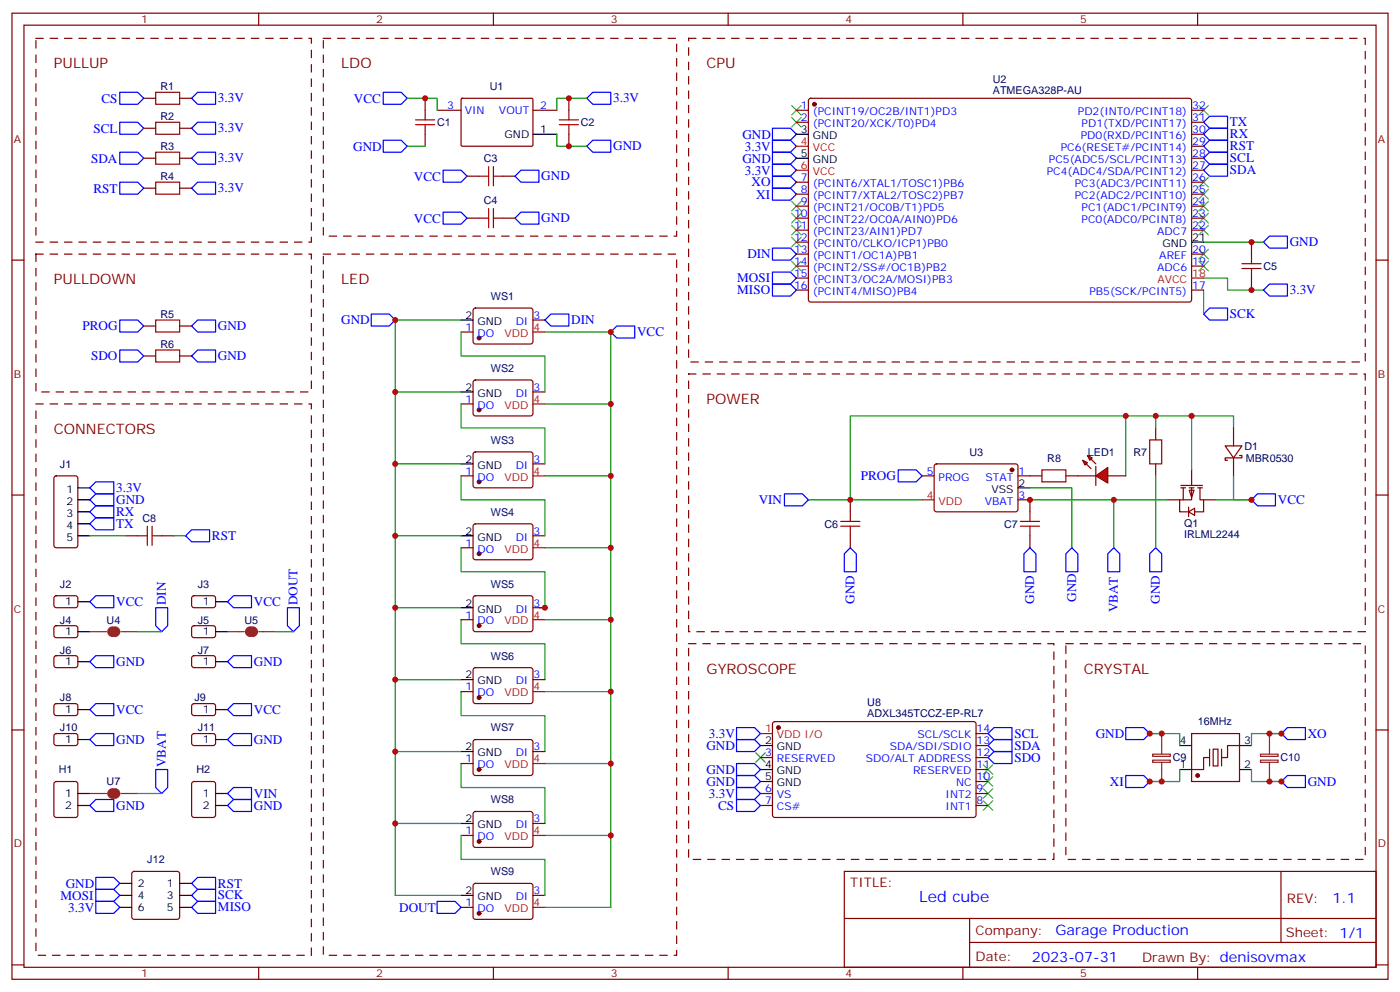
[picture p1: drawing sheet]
<svg xmlns="http://www.w3.org/2000/svg" width="412mm" height="292mm" viewBox="0 0 412 292" stroke-linecap="round" stroke-linejoin="round" font-family="sans-serif">
<g fill="none" stroke="#870000" stroke-width=".35">
<path d="M3.5 3.9h405.4v284.3h-405.4zM7.1 7.4h398.2v277.3h-398.2zM76.2 3.9v3.5M145.3 3.9v3.5M214.5 3.9v3.5M283.6 3.9v3.5M352.8 3.9v3.5M42.3 28.9h3.6M42.3 37.7h3.6M52.9 28.9h3.5M52.9 37.7h3.5M42.3 46.6h3.6"/>
<path d="M42.3 55.4h3.6M52.9 46.6h3.5M52.9 55.4h3.5M3.5 76.6h3.6M368.7 71.3v3.5M405.3 76.6h3.6M42.3 96h3.6M52.9 96h3.5M135.8 97.7h3.5M139.6 90.9l.5-.2h16.5l.4 .7-.1 9.4-.6 .4h-16.5l-.5-.7v-9.1zM157 94.2h3.5M368.7 81.8v3.6"/>
<path d="M135.8 118.9h3.5M139.6 112l.5-.2 16.5 .1 .4 .6-.1 9.5-.6 .4-16.5-.1-.5-.6v-9.2zM157 115.4h3.5M139.6 133.2l.5-.2 16.5 .1 .4 .6-.1 9.4-.6 .5-16.5-.1-.5-.6v-9.2zM157 136.5h3.5M351 138.3v4.6M3.5 145.7h3.6M16.1 140.3l.5-.2h5.6l.7 .4v20l-.4 .7h-5.9l-.7-.4v-20zM135.8 140.1h3.5M139.6 154.4l.5-.2h16.5l.4 .7-.1 9.4-.6 .4h-16.5l-.5-.7v-9.1zM157 157.7h3.5M344 147.1h3.5"/>
<path d="M347.8 142.9h6.4M347.8 143.6h1.4M348.5 143.6v3.5M350.3 144.3h1.4l-.7 2.1zM350.3 143.6h1.4M351 143.6v3.5h-3.5v3.5h2.5M352.8 143.6h1.4M353.5 143.6v3.5h1v3.5h-2.8M354.5 147.1h3.6M405.3 145.7h3.6M16.1 175.5l.5-.2 5.9 .1 .4 .6v2.4l-.7 .5-5.9-.1-.4-.6v-2.2zM56.7 175.5l.4-.2 6 .1 .4 .6-.1 2.4-.6 .5-5.9-.1-.5-.6v-2.2z"/>
<path d="M135.8 161.2h3.5M139.6 175.5l.5-.2 16.5 .1 .4 .6-.1 9.5-.6 .4-16.5-.1-.5-.6v-9.2zM157 178.9h3.5M16.1 184.4l.5-.3 5.9 .1 .4 .7v2.3l-.7 .5-5.9-.1-.4-.6v-2.1zM16.1 193.2l.5-.2h5.9l.4 .7v2.4l-.7 .4-5.9-.1-.4-.6v-2.1zM56.7 193.2l.4-.2h6l.4 .7-.1 2.4-.6 .4-5.9-.1-.5-.6v-2.1zM56.7 184.4l.4-.3 6 .1 .4 .7-.1 2.3-.6 .5-5.9-.1-.5-.6v-2.1zM135.8 182.4h3.5M139.6 196.7l.5-.2 16.5 .1 .4 .6-.1 9.4-.6 .5-16.5-.1-.5-.6v-9.2zM3.5 214.8h3.6M16.1 216.1l.5-.2 5.9 .1 .4 .6v2.4l-.7 .4h-5.9l-.4-.7v-2.1zM16.1 207.3l.5-.2h5.9l.4 .7v2.4l-.7 .4-5.9-.1-.4-.6v-2.1z"/>
<path d="M56.7 207.3l.4-.2h6l.4 .7-.1 2.4-.6 .4-5.9-.1-.5-.6v-2.1zM56.7 216.1l.4-.2 6 .1 .4 .6-.1 2.4-.6 .4h-5.9l-.5-.7v-2.1zM135.8 203.6h3.5M139.6 217.9l.5-.2h16.5l.4 .7-.1 9.4-.6 .4h-16.5l-.5-.7v-9.1zM157 200h3.5M405.3 214.8h3.6M135.8 224.7h3.5M139.6 239l.5-.2 16.5 .1 .4 .6-.1 9.5-.6 .4-16.5-.1-.5-.6v-9.2zM157 221.2h3.5M135.8 245.9h3.5M157 242.4h3.5M248.7 256.5h156.6v28.2h-156.6z"/>
<path d="M377.3 256.5v20.9M135.8 267.1h3.5M139.6 260.2l.5-.2 16.5 .1 .4 .6-.1 9.4-.6 .5-16.5-.1-.5-.6v-9.2zM157 263.5h3.5M248.7 270.3h156.5M285.6 277.4h119.6M285.6 270.3v14.1M3.5 284h3.6M76.2 284.7v3.5M145.3 284.7v3.5M214.5 284.7v3.5M283.6 284.7v3.5"/>
<path d="M352.8 284.7v3.5M405.3 284h3.6"/>
</g>
<path d="M10.6 11.3h81.1v60h-81.1zM95.2 11.3h104.1v58.2h-104.1zM202.8 11.3h199.4v95.2h-199.4zM10.6 74.8h81.1v40.6h-81.1zM95.2 74.8h104.1v206.4h-104.1zM202.8 189.4h107.6v63.5h-107.6z" fill="none" stroke="#870000" stroke-width=".35" stroke-dasharray="2.1 2.1"/>
<g fill="#870000" stroke="#870000" stroke-width=".35">
<circle cx="141.1" cy="99.5" r=".53"/>
<circle cx="141.1" cy="120.6" r=".53"/>
<circle cx="141.1" cy="141.8" r=".53"/>
<circle cx="141.1" cy="163" r=".53"/>
<circle cx="141.1" cy="247.6" r=".53"/>
<circle cx="141.1" cy="226.5" r=".53"/>
<circle cx="141.1" cy="205.3" r=".53"/>
<circle cx="141.1" cy="184.1" r=".53"/>
<circle cx="141.1" cy="268.8" r=".53"/>
</g>
<g fill="none" stroke="#000" stroke-width=".35">
<path d="M135.8 94.2h3.5M135.8 115.4h3.5M135.8 136.5h3.5M22.9 157.7h3.6M22.9 143.6h3.6M22.9 147.1h3.6M22.9 150.6h3.6M22.9 154.2h3.6M135.8 157.7h3.5M22.9 177.1h3.6M63.5 177.1h3.5M135.8 178.9h3.5"/>
<path d="M22.9 185.9h3.6M22.9 194.7h3.6M63.5 185.9h3.5M63.5 194.7h3.5M22.9 217.7h3.6M22.9 208.8h3.6M63.5 217.7h3.5M63.5 208.8h3.5M135.8 200h3.5M135.8 221.2h3.5M135.8 242.4h3.5M135.8 263.5h3.5"/>
</g>
<path d="M157 97.7h3.5M157 118.9h3.5M157 140.1h3.5M157 161.2h3.5M157 182.4h3.5M157 203.6h3.5M157 224.7h3.5M157 245.9h3.5M157 267.1h3.5" fill="none" stroke="#f00" stroke-width=".35"/>
<g fill="none" stroke="#008700" stroke-width=".35">
<path d="M354.5 71.3h17.7M135.8 97.7v7.1h24.7v10.6M135.8 94.2h-19.4v169.3h19.4M160.5 97.7h19.4v169.4h-19.4M354.5 81.8h7.1v3.6h10.6M116.4 115.4h19.4M135.8 118.9v7h24.7v10.6M160.5 118.9h19.4M116.4 136.5h19.4M116.4 157.7h19.4M135.8 140.1v7h24.7v10.6M160.5 140.1h19.4"/>
<path d="M116.4 178.9h19.4M135.8 161.2v7.1h24.7v10.6h-1.8M160.5 161.2h19.4M135.8 182.4v7h24.7v10.6M160.5 182.4h19.4M116.4 200h19.4M135.8 203.6v7h24.7v10.6M160.5 203.6h19.4M116.4 221.2h19.4M135.8 224.7v7.1h24.7v10.6M160.5 224.7h19.4M116.4 242.4h19.4"/>
<path d="M135.8 245.9v7h24.7v10.6M160.5 245.9h19.4"/>
</g>
<g fill="none" stroke="#00f" stroke-width=".35">
<path d="M35.3 27.2h5.3l1.7 1.7-1.7 1.8h-5.3zM35.3 36h5.3l1.7 1.7-1.7 1.8h-5.3zM227.5 37.7h5.3l1.8 1.8-1.8 1.8h-5.3zM354.5 36l1.8-1.8h5.3v3.5h-5.3zM354.5 39.5l1.8-1.8h5.3v3.6h-5.3zM35.3 44.8h5.3l1.7 1.8-1.7 1.7h-5.3zM35.3 53.6h5.3l1.7 1.8-1.7 1.7h-5.3zM227.5 44.8h5.3l1.8 1.8-1.8 1.7h-5.3zM354.5 46.6l1.8-1.8h5.3v3.5h-5.3zM354.5 50.1l1.8-1.8h5.3v3.6h-5.3zM227.5 73h5.3l1.8 1.8-1.8 1.8h-5.3zM372.2 71.3l1.7-1.8h5.3v3.5h-5.3z"/>
<path d="M35.3 94.2h5.3l1.7 1.8-1.7 1.7h-5.3zM56.4 96l1.8-1.8h5.3v3.5h-5.3zM109.4 92.4h5.3l1.7 1.8-1.7 1.8h-5.3zM160.5 94.2l1.8-1.8h5.3v3.6h-5.3zM179.9 97.7l1.8-1.7h5.3v3.5h-5.3zM264.6 138.3h5.3l1.7 1.8-1.7 1.7h-5.3zM26.5 147.1l1.7-1.8h5.3v3.6h-5.3zM26.5 154.2l1.7-1.8h5.3v3.5h-5.3zM314 163l1.7-1.8 1.8 1.8v5.3h-3.5zM28.2 193h5.3v3.5h-5.3l-1.7-1.8zM68.8 193h5.3v3.5h-5.3l-1.8-1.8zM26.5 217.7l1.7-1.8h5.3v3.5h-5.3z"/>
<path d="M26.5 208.8l1.7-1.7h5.3v3.5h-5.3zM67 208.8l1.8-1.7h5.3v3.5h-5.3zM67 217.7l1.8-1.8h5.3v3.5h-5.3zM217 217.7h5.2l1.8 1.7-1.8 1.8h-5.2zM291 215.9l1.8-1.8h5.3v3.6h-5.3zM291 219.4l1.8-1.7h5.3v3.5h-5.3zM217 224.7h5.2l1.8 1.8-1.8 1.7h-5.2zM217 228.2h5.2l1.8 1.8-1.8 1.8h-5.2zM217 235.3h5.2l1.8 1.8-1.8 1.7h-5.2zM128.8 265.3h5.3l1.7 1.8-1.7 1.7h-5.3z"/>
</g>
<g fill="none" stroke="#3c3" stroke-width=".35">
<path d="M233.2 31l2.8 2.9M233.2 34.6l2.8 2.8M236 31l-2.8 2.9M236 34.6l-2.8 2.8M353.1 31l2.9 2.9M356 31l-2.9 2.9M233.2 59.3l2.8 2.8M236 59.3l-2.8 2.8M353.1 52.2l2.9 2.8M353.1 55.7l2.9 2.9M353.1 59.3l2.9 2.8M356 52.2l-2.9 2.8"/>
<path d="M356 55.7l-2.9 2.9M356 59.3l-2.9 2.8M233.2 62.8l2.8 2.8M233.2 66.3l2.8 2.8M233.2 69.8l2.8 2.9M233.2 76.9l2.8 2.8M236 62.8l-2.8 2.8M236 66.3l-2.8 2.8M236 69.8l-2.8 2.9M236 76.9l-2.8 2.8M353.1 62.8l2.9 2.8M353.1 66.3l2.9 2.8"/>
<path d="M353.1 73.4l2.9 2.8M353.1 76.9l2.9 2.8M356 62.8l-2.9 2.8M356 66.3l-2.9 2.8M356 73.4l-2.9 2.8M356 76.9l-2.9 2.8M222.6 221.5l2.8 2.9M225.4 221.5l-2.8 2.9M289.6 228.6l2.9 2.8M289.6 232.1l2.9 2.8M289.6 235.7l2.9 2.8M292.5 228.6l-2.9 2.8"/>
<path d="M292.5 232.1l-2.9 2.8M292.5 235.7l-2.9 2.8"/>
</g>
<path d="M45.9 27.2h7v3.5h-7zM45.9 36h7v3.5h-7zM45.9 44.8h7v3.5h-7zM45.9 53.6h7v3.5h-7zM365.8 79h5.7M365.8 77.6h5.7M368.7 74.8v2.8M368.7 79v2.8M45.9 94.2h7v3.5h-7z" fill="none" stroke="#a10000" stroke-width=".35"/>
<path d="M350.1 150.6l1.8-1v2.1z" fill="#fff" stroke="#870000" stroke-width=".35"/>
<g fill="none" stroke="#870000" stroke-width=".35">
<path d="M125.2 28.9v3.6M125.2 39.5v3.5M128.8 32.5h7M135.9 29.1l.3-.2 20.6 .1 .2 .3-.1 13.6-.3 .1h-20.6l-.2-.3zM157 32.5h7M167.6 28.9v3.6M167.6 39.5v3.5M234.6 32.5h3.5M234.6 36h3.5M238.4 29.1l.4-.2 111.8 .1 .4 .6-.1 58.9-.6 .4-111.7-.1-.5-.6v-58.6zM351 32.5h3.5M351 36h3.5"/>
<path d="M351 39.5h3.5M137.6 51.9h3.5M148.2 51.9h3.5M234.6 53.6h3.5M234.6 57.1h3.5M351 53.6h3.5M351 57.1h3.5M351 50.1h3.5M351 46.6h3.5M351 43h3.5M234.6 60.7h3.5M234.6 64.2h3.5"/>
<path d="M234.6 67.7h3.5M234.6 71.3h3.5M234.6 74.8h3.5M234.6 78.3h3.5M351 60.7h3.5M351 64.2h3.5M351 67.7h3.5M351 74.8h3.5M351 78.3h3.5M234.6 81.8h3.5M234.6 85.4h3.5M351 85.4h3.5"/>
<path d="M42.3 104.8h3.6M52.9 104.8h3.5M275.4 136.7l.5-.2 23.5 .1 .5 .6-.1 13-.6 .4h-23.6l-.4-.7v-12.7zM340.4 125.9v3.6M340.4 136.5v3.6M37 157.7h3.6M47.6 157.7h3.6M250.5 147.1v3.5M250.5 157.7v3.5M271.6 140.1h3.6M299.9 147.1h3.5v3.5M299.9 140.1h3.5"/>
<path d="M303.4 157.7v3.5M350.1 149.2v2.8M351 215.9h14.1v14.1h-14.1zM365.1 219.4h-3.5v3.6h-1.8M16.1 230.2l.5-.2h5.6l.7 .4v9.5l-.4 .6-5.9 .1-.7-.5v-9.4zM56.7 230.2l.4-.2h5.7l.6 .4 .1 9.5-.5 .6-5.9 .1-.6-.5-.1-9.4zM356.3 223h-1.8v3.5h-3.5M357.4 220.5h1.4v4.9h-1.4zM39 256.7l.5-.2h12.7l.5 .2 .2 .5v12.7l-.2 .5-.5 .2h-12.7l-.5-.3-.2-.4v-12.7z"/>
</g>
<g fill="none" stroke="#a10000" stroke-width=".35">
<path d="M122.4 35.3h5.7M122.4 36.7h5.7M125.2 32.5v2.8M125.2 36.7v2.8M164.7 35.3h5.7M164.7 36.7h5.7M167.6 32.5v2.8M167.6 36.7v2.8M141.1 51.9h2.8M143.9 49v5.7M145.3 49v5.7M145.3 51.9h2.9"/>
<path d="M45.9 103h7v3.5h-7zM338.7 129.5h3.5v7h-3.5zM40.6 157.7h2.8M43.4 154.9v5.6M44.8 154.9v5.6M44.8 157.7h2.8M247.6 154.9h5.7M247.6 153.5h5.7M250.5 150.6v2.9M250.5 154.9v2.8M300.6 154.9h5.6M300.6 153.5h5.6"/>
<path d="M303.4 150.6v2.9M303.4 154.9v2.8"/>
</g>
<g fill="none" stroke="#00f" stroke-width=".35">
<path d="M56.4 28.9l1.8-1.7h5.3v3.5h-5.3zM56.4 37.7l1.8-1.7h5.3v3.5h-5.3zM112.9 27.2h5.3l1.7 1.7-1.7 1.8h-5.3zM172.9 28.9l1.7-1.7h5.3v3.5h-5.3zM56.4 46.6l1.8-1.8h5.3v3.5h-5.3zM56.4 55.4l1.8-1.8h5.3v3.5h-5.3zM112.9 41.3h5.3l1.7 1.7-1.7 1.8h-5.3zM130.5 50.1h5.3l1.8 1.8-1.8 1.7h-5.3zM153.5 50.1h5.2v3.5h-5.2l-1.8-1.7zM172.9 43l1.7-1.7h5.3v3.5h-5.3zM227.5 41.3h5.3l1.8 1.7-1.8 1.8h-5.3zM227.5 48.3h5.3l1.8 1.8-1.8 1.8h-5.3z"/>
<path d="M227.5 55.4h5.3l1.8 1.7-1.8 1.8h-5.3zM227.5 51.9h5.3l1.8 1.7-1.8 1.8h-5.3zM354.5 43l1.8-1.7h5.3v3.5h-5.3zM227.5 80.1h5.3l1.8 1.7-1.8 1.8h-5.3zM227.5 83.6h5.3l1.8 1.8-1.8 1.7h-5.3zM354.5 92.4l1.8-1.7h5.3v3.5h-5.3zM373.9 83.6h5.3v3.5h-5.3l-1.7-1.7zM35.3 103h5.3l1.7 1.8-1.7 1.7h-5.3zM56.4 104.8l1.8-1.8h5.3v3.5h-5.3zM26.5 143.6l1.7-1.8h5.3v3.5h-5.3zM26.5 150.6l1.7-1.7h5.3v3.5h-5.3zM54.7 157.7l1.7-1.8h5.3v3.6h-5.3z"/>
<path d="M231.1 145.3h5.3l1.7 1.8-1.7 1.8h-5.3zM370.4 145.3h5.3v3.6h-5.3l-1.7-1.8zM26.5 177.1l1.7-1.8h5.3v3.6h-5.3zM45.9 178.9h3.5v5.2l-1.8 1.8-1.7-1.8zM67 177.1l1.8-1.8h5.3v3.6h-5.3zM84.7 178.9h3.5v5.2l-1.8 1.8-1.7-1.8zM248.7 163l1.8-1.8 1.7 1.8v5.3h-3.5zM301.6 163l1.8-1.8 1.8 1.8v5.3h-3.6zM326.3 163l1.8-1.8 1.7 1.8v5.3h-3.5zM338.7 163l1.7-1.8 1.8 1.8v5.3h-3.5zM217 214.1h5.2l1.8 1.8-1.8 1.8h-5.2zM331.6 214.1h5.3l1.8 1.8-1.8 1.8h-5.3z"/>
<path d="M377.5 215.9l1.7-1.8h5.3v3.6h-5.3zM26.5 237.1l1.7-1.8h5.3v3.5h-5.3zM45.9 226.5h3.5v5.3l-1.8 1.7-1.7-1.7zM67 237.1l1.8-1.8h5.3v3.5h-5.3zM67 233.5l1.8-1.7h5.3v3.5h-5.3zM217 231.8h5.2l1.8 1.7-1.8 1.8h-5.2zM291 223l1.8-1.8h5.3v3.5h-5.3zM331.6 228.2h5.3l1.8 1.8-1.8 1.8h-5.3zM377.5 230l1.7-1.8h5.3v3.6h-5.3zM28.2 258.2h5.3l1.8 1.8-1.8 1.8h-5.3zM56.4 260l1.8-1.8h5.3v3.6h-5.3zM28.2 265.3h5.3l1.8 1.8-1.8 1.7h-5.3z"/>
<path d="M28.2 261.8h5.3l1.8 1.7-1.8 1.8h-5.3zM56.4 263.5l1.8-1.7h5.3v3.5h-5.3zM56.4 267.1l1.8-1.8h5.3v3.5h-5.3z"/>
</g>
<g fill="none" stroke="#008700" stroke-width=".35">
<path d="M119.9 28.9h8.9v3.6M164 39.5v3.5h8.9M172.9 28.9h-8.9v3.6M119.9 43h5.3M354.5 85.4v7M331.6 122.4h31.8v3.5M340.4 122.4v3.5M351 122.4v15.9M26.5 157.7h10.5M51.2 157.7h3.5M238.1 147.1h33.5M303.4 147.1h40.6"/>
<path d="M328.1 147.1v14.1M331.6 140.1v-17.7h-81.1v24.7M340.4 140.1v21.1M363.4 140.1v7h5.3h-10.6M40.6 185.9h7M81.1 185.9h5.3M342.2 215.9h-3.5h8.8v3.5M373.9 215.9h3.6h-8.8v3.5M347.5 226.5v3.5h-8.8h3.5M368.7 226.5v3.5h8.8h-3.6"/>
</g>
<g fill="none" stroke="#000" stroke-width=".35">
<path d="M157 39.5h7M234.6 39.5h3.5M234.6 46.6h3.5M351 71.3h3.5M299.9 143.6h3.5M347.5 219.4h3.5M365.1 219.4h3.6M22.9 233.5h3.6M22.9 237.1h3.6M63.5 233.5h3.5M63.5 237.1h3.5M347.5 226.5h3.5"/>
<path d="M365.1 226.5h3.6M35.3 260h3.5M52.9 260h3.5M35.3 263.5h3.5M35.3 267.1h3.5M52.9 263.5h3.5M52.9 267.1h3.5"/>
</g>
<path d="M33.2 185.2a.71 .71 0 0 0-.7 .7 .71 .71 0 0 0 .7 .7M33.9 185.2a.71 .71 0 0 1 .7 .7 .71 .71 0 0 1-.7 .7M73.7 185.2a.71 .71 0 0 0-.7 .7 .71 .71 0 0 0 .7 .7M74.4 185.2a.71 .71 0 0 1 .7 .7 .71 .71 0 0 1-.7 .7" fill="none" stroke="#8c2424" stroke-width="1.8"/>
<path d="M26.5 185.9h4.9M35.6 185.9h5M67 185.9h5M76.2 185.9h4.9M342.2 215.9v6M373.9 215.9v6M339.5 222h5.2v.6h-5.2zM339.5 223.7h5.2v.7h-5.2zM342.2 224.4v5.6M371.3 222h5.2v.6h-5.2zM371.3 223.7h5.2v.7h-5.2zM373.9 224.4v5.6" fill="none" stroke="#8c2424" stroke-width=".35"/>
<path d="M10.6 118.9h81.1v162.3h-81.1zM202.8 110.1h199.4v75.8h-199.4zM314 189.4h88.2v63.5h-88.2z" fill="none" stroke="#870000" stroke-width=".35" stroke-dasharray="2.1 2.1"/>
<g fill="#870000" stroke="#870000" stroke-width=".35">
<circle cx="352.8" cy="228.2" r=".53"/>
<circle cx="298.1" cy="138.3" r=".53"/>
<circle cx="239.9" cy="30.7" r=".53"/>
</g>
<path d="M356.3 220.5v4.9M359.8 220.5v4.9" fill="none" stroke="#871200" stroke-width=".35"/>
<path d="M234.6 43h3.5M234.6 50.1h3.5M351 81.8h3.5M271.6 147.1h3.6" fill="none" stroke="#f00" stroke-width=".35"/>
<path d="M289.6 225.1l2.9 2.8M292.5 225.1l-2.9 2.8" fill="none" stroke="#3c3" stroke-width=".35"/>
<g fill="#f00" stroke="#870000" stroke-width=".35">
<path d="M322.8 140.1l3.5-2.5v4.6z"/>
<path d="M322.8 137.2v5.7z"/>
</g>
<g fill="#870000" stroke="#870000" stroke-width=".35">
<path d="M321.4 135.1l1.4 1.4z"/>
<path d="M320 136.5l1.4 1.4z"/>
</g>
<g fill="#f00" stroke="#870000" stroke-width=".35">
<path d="M320.3 134.1l1.4 .7-.7 .7z"/>
<path d="M318.9 135.5l1.4 .7-.7 .7z"/>
</g>
<g fill="none" stroke="#870000" stroke-width=".35">
<path d="M137.6 64.2h3.5M148.2 64.2h3.5M360.9 131.2h4.9l-2.4 3.6zM363.4 125.9v5.3M363.4 134.8v5.3M365.1 134.1h.7v.7h-4.9v.7h.7M303.4 140.1h3.5M314 140.1h8.8M326.3 140.1h5.3M227.8 212.6l.4-.2h58.9l.4 .7-.1 27.1-.6 .4-58.8-.1-.5-.6v-26.8zM287.5 219.4h3.5M287.5 215.9h3.5"/>
<path d="M224 223h3.5M224 233.5h3.5M224 237.1h3.5M287.5 223h3.5M287.5 233.5h3.5M287.5 237.1h3.5M287.5 230h3.5M287.5 226.5h3.5"/>
</g>
<path d="M141.1 64.2h2.8M143.9 61.4v5.6M145.3 61.4v5.6M145.3 64.2h2.9M306.9 138.3h7.1v3.5h-7.1z" fill="none" stroke="#a10000" stroke-width=".35"/>
<path d="M303.4 143.6h12.3v17.6M40.6 233.5h7" fill="none" stroke="#008700" stroke-width=".35"/>
<path d="M130.5 62.4h5.3l1.8 1.8-1.8 1.8h-5.3zM151.7 64.2l1.8-1.8h5.2v3.6h-5.2z" fill="none" stroke="#00f" stroke-width=".35"/>
<circle cx="229.3" cy="214.1" r=".53" fill="#870000" stroke="#870000" stroke-width=".35"/>
<path d="M224 215.9h3.5" fill="none" stroke="#f00" stroke-width=".35"/>
<path d="M224 219.4h3.5M224 226.5h3.5M224 230h3.5" fill="none" stroke="#000" stroke-width=".35"/>
<path d="M33.2 232.8a.71 .71 0 0 0-.7 .7 .71 .71 0 0 0 .7 .7M33.9 232.8a.71 .71 0 0 1 .7 .7 .71 .71 0 0 1-.7 .7" fill="none" stroke="#8c2424" stroke-width="1.8"/>
<path d="M26.5 233.5h4.9M35.6 233.5h5" fill="none" stroke="#8c2424" stroke-width=".35"/>
<g fill="#c00">
<circle cx="116.4" cy="94.2" r=".88"/>
<circle cx="116.4" cy="115.4" r=".88"/>
<circle cx="179.9" cy="118.9" r=".88"/>
<circle cx="116.4" cy="136.5" r=".88"/>
<circle cx="116.4" cy="157.7" r=".88"/>
<circle cx="179.9" cy="140.1" r=".88"/>
<circle cx="179.9" cy="161.2" r=".88"/>
<circle cx="179.9" cy="245.9" r=".88"/>
<circle cx="179.9" cy="224.7" r=".88"/>
<circle cx="116.4" cy="242.4" r=".88"/>
<circle cx="116.4" cy="221.2" r=".88"/>
<circle cx="179.9" cy="203.6" r=".88"/>
<circle cx="116.4" cy="200" r=".88"/>
<circle cx="116.4" cy="178.9" r=".88"/>
<circle cx="160.5" cy="178.9" r=".88"/>
<circle cx="179.9" cy="182.4" r=".88"/>
<circle cx="179.9" cy="97.7" r=".88"/>
<circle cx="368.7" cy="85.4" r=".88"/>
<circle cx="368.7" cy="71.3" r=".88"/>
<circle cx="250.5" cy="147.1" r=".88"/>
<circle cx="368.7" cy="147.1" r=".88"/>
<circle cx="331.6" cy="122.4" r=".88"/>
<circle cx="328.1" cy="147.1" r=".88"/>
<circle cx="351" cy="122.4" r=".88"/>
<circle cx="340.4" cy="122.4" r=".88"/>
<circle cx="167.6" cy="43" r=".88"/>
<circle cx="167.6" cy="28.9" r=".88"/>
<circle cx="125.2" cy="28.9" r=".88"/>
<circle cx="377.5" cy="215.9" r=".88"/>
<circle cx="338.7" cy="230" r=".88"/>
<circle cx="377.5" cy="230" r=".88"/>
<circle cx="373.9" cy="230" r=".88"/>
<circle cx="373.9" cy="215.9" r=".88"/>
<circle cx="338.7" cy="215.9" r=".88"/>
<circle cx="342.2" cy="230" r=".88"/>
<circle cx="342.2" cy="215.9" r=".88"/>
<circle cx="303.4" cy="147.1" r=".88"/>
</g>
<text font-size="4.6" fill="#00f" x="270.8" y="265.5">Led cube</text>
<g font-size="4.2" fill="#800">
<text x="15.9" y="20.1">PULLUP</text>
<text x="100.5" y="20.1">LDO</text>
<text x="208.1" y="20.1">CPU</text>
<text x="15.9" y="83.6">PULLDOWN</text>
<text x="100.5" y="83.6">LED</text>
<text x="208.1" y="118.9">POWER</text>
<text x="15.9" y="127.7">CONNECTORS</text>
<text x="208.1" y="198.3">GYROSCOPE</text>
<text x="319.3" y="198.3">CRYSTAL</text>
</g>
<g font-size="4.2" fill="#00f">
<text x="392.5" y="265.7">1.1</text>
<text x="310.9" y="275.3">Garage Production</text>
<text x="304" y="283.1">2023-07-31</text>
</g>
<g font-size="3.9" fill="#00f">
<text x="29.9" y="30.2">CS</text>
<text x="64.2" y="30.1">3.3V</text>
<text x="104.3" y="30.2">VCC</text>
<text x="180.6" y="30.1">3.3V</text>
<text x="27.5" y="39">SCL</text>
<text x="64.2" y="39">3.3V</text>
<text x="218.7" y="40.8">GND</text>
<text x="362.3" y="37.2">TX</text>
<text x="362.3" y="40.8">RX</text>
<text x="26.8" y="47.8">SDA</text>
<text x="64.2" y="47.8">3.3V</text>
<text x="104" y="44.3">GND</text>
<text x="180.6" y="44.3">GND</text>
<text x="218.7" y="47.9">GND</text>
<text x="219.4" y="44.3">3.3V</text>
<text x="362.3" y="44.3">RST</text>
<text x="362.3" y="47.8">SCL</text>
<text x="121.9" y="53.1">VCC</text>
<text x="159.5" y="53">GND</text>
<text x="219.4" y="51.4">3.3V</text>
<text x="362.3" y="51.3">SDA</text>
<text x="27.5" y="56.7">RST</text>
<text x="64.2" y="56.6">3.3V</text>
<text x="221.4" y="54.9">XO</text>
<text x="222.8" y="58.4">XI</text>
<text x="121.9" y="65.5">VCC</text>
<text x="159.5" y="65.4">GND</text>
<text x="220.1" y="76.1">DIN</text>
<text x="379.9" y="72.5">GND</text>
<text x="217.2" y="83.1">MOSI</text>
<text x="217.2" y="86.6">MISO</text>
<text x="379.9" y="86.6">3.3V</text>
<text x="100.5" y="95.4">GND</text>
<text x="168.3" y="95.4">DIN</text>
<text x="362.3" y="93.6">SCK</text>
<text x="24.3" y="97.2">PROG</text>
<text x="64.2" y="97.2">GND</text>
<text x="187.7" y="98.9">VCC</text>
<text x="26.8" y="106">SDO</text>
<text x="64.2" y="106">GND</text>
<text x="253.6" y="141.3">PROG</text>
<text x="34.2" y="148.3">GND</text>
<text x="34.2" y="144.8">3.3V</text>
<text x="223.5" y="148.3">VIN</text>
<text x="376.4" y="148.4">VCC</text>
<text x="34.2" y="155.4">TX</text>
<text x="34.2" y="151.9">RX</text>
<text x="62.4" y="158.9">RST</text>
<text x="34.2" y="178.3">VCC</text>
<text x="48.8" y="178.2" transform="rotate(-90 48.8 178.2)">DIN</text>
<text x="74.8" y="178.3">VCC</text>
<text x="87.6" y="178.2" transform="rotate(-90 87.6 178.2)">DOUT</text>
<text x="251.7" y="177.6" transform="rotate(-90 251.7 177.6)">GND</text>
<text x="304.6" y="177.6" transform="rotate(-90 304.6 177.6)">GND</text>
<text x="317" y="177.1" transform="rotate(-90 317 177.1)">GND</text>
<text x="341.7" y="177.6" transform="rotate(-90 341.7 177.6)">GND</text>
<text x="329.3" y="180.2" transform="rotate(-90 329.3 180.2)">VBAT</text>
<text x="34.2" y="195.9">GND</text>
<text x="74.8" y="195.9">GND</text>
<text x="34.2" y="210.1">VCC</text>
<text x="74.8" y="210.1">VCC</text>
<text x="34.2" y="218.9">GND</text>
<text x="74.8" y="218.9">GND</text>
<text x="208.1" y="220.7">GND</text>
<text x="208.8" y="217.2">3.3V</text>
<text x="298.8" y="217.1">SCL</text>
<text x="298.8" y="220.6">SDA</text>
<text x="322.8" y="217.2">GND</text>
<text x="385.2" y="217.1">XO</text>
<text x="48.8" y="225.8" transform="rotate(-90 48.8 225.8)">VBAT</text>
<text x="208.1" y="227.8">GND</text>
<text x="298.8" y="224.3">SDO</text>
<text x="208.1" y="231.3">GND</text>
<text x="326.9" y="231.3">XI</text>
<text x="385.2" y="231.2">GND</text>
<text x="34.2" y="238.3">GND</text>
<text x="74.8" y="238.3">GND</text>
<text x="74.8" y="234.8">VIN</text>
<text x="208.8" y="234.8">3.3V</text>
<text x="211.6" y="238.3">CS</text>
<text x="19.4" y="261.3">GND</text>
<text x="64.2" y="261.2">RST</text>
<text x="17.9" y="264.8">MOSI</text>
<text x="20.1" y="268.3">3.3V</text>
<text x="64.2" y="264.7">SCK</text>
<text x="64.2" y="268.3">MISO</text>
<text x="117.6" y="268.3">DOUT</text>
</g>
<g font-size="3.9" fill="#800">
<text x="250.5" y="261.1">TITLE:</text>
<text x="379.1" y="265.7">REV:</text>
<text x="287.4" y="275.3">Company:</text>
<text x="378.7" y="275.9">Sheet: 1/1</text>
<text x="287.4" y="282.9">Date:</text>
<text x="336.4" y="283">Drawn By: denisovmax</text>
</g>
<g font-size="3.2" fill="#800">
<text x="41.6" y="6.9">1</text>
<text x="110.8" y="6.9">2</text>
<text x="179.9" y="6.9">3</text>
<text x="249.1" y="6.9">4</text>
<text x="318.2" y="6.9">5</text>
<text x="4.1" y="42">A</text>
<text x="405.9" y="42">A</text>
<text x="4.1" y="111.1">B</text>
<text x="405.9" y="111.1">B</text>
<text x="4.1" y="180.3">C</text>
<text x="405.9" y="180.3">C</text>
<text x="4.1" y="249.4">D</text>
<text x="405.9" y="249.4">D</text>
<text x="41.6" y="287.7">1</text>
<text x="110.8" y="287.7">2</text>
<text x="179.9" y="287.7">3</text>
<text x="249.1" y="287.7">4</text>
<text x="318.2" y="287.7">5</text>
</g>
<g font-size="3.2" fill="#000080">
<text x="47.3" y="26.5">R1</text>
<text x="144.3" y="26.5">U1</text>
<text x="292.5" y="27.7">ATMEGA328P-AU</text>
<text x="292.5" y="24.5">U2</text>
<text x="47.3" y="35.4">R2</text>
<text x="128.8" y="37.1">C1</text>
<text x="171.1" y="37.1">C2</text>
<text x="47.3" y="44.2">R3</text>
<text x="142.5" y="47.7">C3</text>
<text x="47.3" y="53">R4</text>
<text x="142.5" y="60.1">C4</text>
<text x="372.2" y="79.5">C5</text>
<text x="144.6" y="88.3">WS1</text>
<text x="47.3" y="93.5">R5</text>
<text x="47.3" y="102.3">R6</text>
<text x="144.6" y="109.4">WS2</text>
<text x="144.6" y="130.6">WS3</text>
<text x="17.7" y="137.7">J1</text>
<text x="285.6" y="134.1">U3</text>
<text x="308.5" y="135.9">R8</text>
<text x="320.4" y="134.1">LED1</text>
<text x="333.9" y="134.1">R7</text>
<text x="366.5" y="132.3">D1</text>
<text x="367" y="135.9">MBR0530</text>
<text x="42" y="153.5">C8</text>
<text x="144.6" y="151.8">WS4</text>
<text x="242.9" y="155.3">C6</text>
<text x="295.8" y="155.3">C7</text>
<text x="348.8" y="155">Q1</text>
<text x="348.8" y="158.2">IRLML2244</text>
<text x="17.7" y="172.9">J2</text>
<text x="58.2" y="172.9">J3</text>
<text x="144.6" y="172.9">WS5</text>
<text x="17.7" y="183.5">J4</text>
<text x="31.4" y="183.5">U4</text>
<text x="58.2" y="183.5">J5</text>
<text x="72" y="183.5">U5</text>
<text x="17.7" y="192.4">J6</text>
<text x="58.2" y="192.4">J7</text>
<text x="144.6" y="194.1">WS6</text>
<text x="17.7" y="206.4">J8</text>
<text x="57.3" y="206.4">J9</text>
<text x="255.5" y="207.9">U8</text>
<text x="17.7" y="215.3">J10</text>
<text x="58.2" y="215.3">J11</text>
<text x="144.6" y="215.3">WS7</text>
<text x="255.5" y="211.1">ADXL345TCCZ-EP-RL7</text>
<text x="352.9" y="213.5">16MHz</text>
<text x="17.3" y="227.6">H1</text>
<text x="57.9" y="227.6">H2</text>
<text x="345.4" y="224.1">C9</text>
<text x="377.2" y="224.1">C10</text>
<text x="31.4" y="231.2">U7</text>
<text x="144.6" y="236.4">WS8</text>
<text x="43.4" y="254.1">J12</text>
<text x="144.6" y="257.6">WS9</text>
</g>
<g font-size="3.2" fill="#00f">
<text x="131.7" y="32.1">3</text>
<text x="136.9" y="33.5">VIN</text>
<text x="147" y="33.5">VOUT</text>
<text x="159.1" y="32.1">2</text>
<text x="235.9" y="32.1">1</text>
<text x="235.9" y="35.6">2</text>
<text x="239.4" y="33.9">(PCINT19/OC2B/INT1)PD3</text>
<text x="317.5" y="33.9">PD2(INT0/PCINT18)</text>
<text x="351.2" y="35.6">31</text>
<text x="351.2" y="32.1">32</text>
<text x="239.4" y="37.4">(PCINT20/XCK/T0)PD4</text>
<text x="318.4" y="40.9">PD0(RXD/PCINT16)</text>
<text x="318.6" y="37.4">PD1(TXD/PCINT17)</text>
<text x="351.2" y="39.2">30</text>
<text x="309" y="48">PC5(ADC5/SCL/PCINT13)</text>
<text x="312.5" y="44.4">PC6(RESET#/PCINT14)</text>
<text x="351.2" y="46.2">28</text>
<text x="351.2" y="42.7">29</text>
<text x="235.9" y="53.3">7</text>
<text x="308.3" y="51.5">PC4(ADC4/SDA/PCINT12)</text>
<text x="351.2" y="53.3">26</text>
<text x="351.2" y="49.7">27</text>
<text x="235.9" y="56.8">8</text>
<text x="239.4" y="55">(PCINT6/XTAL1/TOSC1)PB6</text>
<text x="239.4" y="58.6">(PCINT7/XTAL2/TOSC2)PB7</text>
<text x="316.6" y="58.6">PC2(ADC2/PCINT10)</text>
<text x="316.6" y="55">PC3(ADC3/PCINT11)</text>
<text x="351.2" y="56.8">25</text>
<text x="233.9" y="63.9">10</text>
<text x="235.9" y="60.3">9</text>
<text x="239.4" y="62.1">(PCINT21/OC0B/T1)PD5</text>
<text x="239.4" y="65.6">(PCINT22/OC0A/AIN0)PD6</text>
<text x="318.6" y="65.6">PC0(ADC0/PCINT8)</text>
<text x="318.6" y="62.1">PC1(ADC1/PCINT9)</text>
<text x="351.2" y="63.9">23</text>
<text x="351.2" y="60.3">24</text>
<text x="233.9" y="67.4">11</text>
<text x="233.9" y="70.9">12</text>
<text x="239.4" y="69.1">(PCINT23/AIN1)PD7</text>
<text x="340.9" y="69.1">ADC7</text>
<text x="351.2" y="67.4">22</text>
<text x="233.9" y="74.4">13</text>
<text x="233.9" y="78">14</text>
<text x="239.4" y="72.7">(PCINT0/CLKO/ICP1)PB0</text>
<text x="239.4" y="76.2">(PCINT1/OC1A)PB1</text>
<text x="341.5" y="76.2">AREF</text>
<text x="351.2" y="78">19</text>
<text x="351.2" y="74.4">20</text>
<text x="233.9" y="81.5">15</text>
<text x="239.4" y="79.7">(PCINT2/SS#/OC1B)PB2</text>
<text x="239.4" y="83.3">(PCINT3/OC2A/MOSI)PB3</text>
<text x="340.9" y="79.7">ADC6</text>
<text x="233.9" y="85">16</text>
<text x="239.4" y="86.8">(PCINT4/MISO)PB4</text>
<text x="320.9" y="86.8">PB5(SCK/PCINT5)</text>
<text x="351.2" y="85">17</text>
<text x="151.9" y="95.6">DI</text>
<text x="157.2" y="93.8">3</text>
<text x="137.2" y="97.4">1</text>
<text x="140.7" y="99.1">DO</text>
<text x="137.2" y="118.5">1</text>
<text x="151.9" y="116.8">DI</text>
<text x="157.2" y="115">3</text>
<text x="140.7" y="120.3">DO</text>
<text x="151.9" y="137.9">DI</text>
<text x="157.2" y="136.2">3</text>
<text x="137.2" y="139.7">1</text>
<text x="140.7" y="141.5">DO</text>
<text x="273" y="139.7">5</text>
<text x="276.5" y="141.5">PROG</text>
<text x="290.3" y="141.5">STAT</text>
<text x="300" y="139.7">1</text>
<text x="290.1" y="148.5">VBAT</text>
<text x="300" y="146.8">3</text>
<text x="137.2" y="160.9">1</text>
<text x="151.9" y="159.1">DI</text>
<text x="157.2" y="157.3">3</text>
<text x="140.7" y="162.6">DO</text>
<text x="157.2" y="178.5">3</text>
<text x="137.2" y="182">1</text>
<text x="140.7" y="183.8">DO</text>
<text x="151.9" y="180.3">DI</text>
<text x="137.2" y="203.2">1</text>
<text x="151.9" y="201.4">DI</text>
<text x="157.2" y="199.7">3</text>
<text x="140.7" y="205">DO</text>
<text x="287.7" y="215.5">14</text>
<text x="157.2" y="220.8">3</text>
<text x="262.2" y="220.8">SDA/SDI/SDIO</text>
<text x="270.3" y="217.3">SCL/SCLK</text>
<text x="287.7" y="219.1">13</text>
<text x="137.2" y="224.4">1</text>
<text x="140.7" y="226.1">DO</text>
<text x="151.9" y="222.6">DI</text>
<text x="225.3" y="222.6">3</text>
<text x="228.8" y="224.4">RESERVED</text>
<text x="255" y="224.4">SDO/ALT ADDRESS</text>
<text x="269" y="227.9">RESERVED</text>
<text x="287.7" y="226.1">11</text>
<text x="287.7" y="222.6">12</text>
<text x="225.3" y="233.2">6</text>
<text x="281.6" y="231.4">NC</text>
<text x="287.7" y="233.2">9</text>
<text x="287.7" y="229.7">10</text>
<text x="225.3" y="236.7">7</text>
<text x="228.8" y="234.9">VS</text>
<text x="228.8" y="238.5">CS#</text>
<text x="278.5" y="238.5">INT1</text>
<text x="278.5" y="234.9">INT2</text>
<text x="287.7" y="236.7">8</text>
<text x="137.2" y="245.5">1</text>
<text x="151.9" y="243.8">DI</text>
<text x="157.2" y="242">3</text>
<text x="140.7" y="247.3">DO</text>
<text x="157.2" y="263.2">3</text>
<text x="137.2" y="266.7">1</text>
<text x="140.7" y="268.5">DO</text>
<text x="151.9" y="264.9">DI</text>
</g>
<g font-size="3.2">
<text x="148.6" y="40.6">GND</text>
<text x="159.1" y="39.2">1</text>
<text x="235.9" y="39.2">3</text>
<text x="239.4" y="40.9">GND</text>
<text x="235.9" y="46.2">5</text>
<text x="239.4" y="48">GND</text>
<text x="351.2" y="70.9">21</text>
<text x="342.4" y="72.7">GND</text>
<text x="137.2" y="93.8">2</text>
<text x="140.7" y="95.6">GND</text>
<text x="137.2" y="115">2</text>
<text x="140.7" y="116.8">GND</text>
<text x="137.2" y="136.2">2</text>
<text x="140.7" y="137.9">GND</text>
<text x="300" y="143.2">2</text>
<text x="19.6" y="145">1</text>
<text x="19.6" y="148.5">2</text>
<text x="292.1" y="145">VSS</text>
<text x="19.6" y="152">3</text>
<text x="19.6" y="155.6">4</text>
<text x="19.6" y="159.1">5</text>
<text x="137.2" y="157.3">2</text>
<text x="140.7" y="159.1">GND</text>
<text x="19.1" y="178.2">1</text>
<text x="59.7" y="178.2">1</text>
<text x="137.2" y="178.5">2</text>
<text x="140.7" y="180.3">GND</text>
<text x="19.1" y="187">1</text>
<text x="59.7" y="187">1</text>
<text x="19.1" y="195.8">1</text>
<text x="59.7" y="195.8">1</text>
<text x="137.2" y="199.7">2</text>
<text x="140.7" y="201.4">GND</text>
<text x="19.1" y="209.9">1</text>
<text x="59.7" y="209.9">1</text>
<text x="19.1" y="218.7">1</text>
<text x="59.7" y="218.7">1</text>
<text x="137.2" y="220.8">2</text>
<text x="225.3" y="219.1">2</text>
<text x="228.8" y="220.8">GND</text>
<text x="347.6" y="219.1">4</text>
<text x="366.5" y="219.1">3</text>
<text x="140.7" y="222.6">GND</text>
<text x="225.3" y="226.1">4</text>
<text x="228.8" y="227.9">GND</text>
<text x="347.6" y="226.1">1</text>
<text x="366.5" y="226.1">2</text>
<text x="225.3" y="229.7">5</text>
<text x="228.8" y="231.4">GND</text>
<text x="19.1" y="234.6">1</text>
<text x="19.1" y="238.1">2</text>
<text x="59.7" y="234.6">1</text>
<text x="59.7" y="238.1">2</text>
<text x="137.2" y="242">2</text>
<text x="140.7" y="243.8">GND</text>
<text x="40.6" y="261.1">2</text>
<text x="49.1" y="261.1">1</text>
<text x="137.2" y="263.2">2</text>
<text x="40.6" y="264.6">4</text>
<text x="40.6" y="268.1">6</text>
<text x="49.1" y="264.6">3</text>
<text x="49.1" y="268.1">5</text>
<text x="140.7" y="264.9">GND</text>
</g>
<g font-size="3.2" fill="#f00">
<text x="235.9" y="42.7">4</text>
<text x="239.4" y="44.4">VCC</text>
<text x="235.9" y="49.7">6</text>
<text x="239.4" y="51.5">VCC</text>
<text x="340.9" y="83.3">AVCC</text>
<text x="351.2" y="81.5">18</text>
<text x="148.6" y="99.1">VDD</text>
<text x="157.2" y="97.4">4</text>
<text x="157.2" y="118.5">4</text>
<text x="148.6" y="120.3">VDD</text>
<text x="148.6" y="141.5">VDD</text>
<text x="157.2" y="139.7">4</text>
<text x="273" y="146.8">4</text>
<text x="276.5" y="148.5">VDD</text>
<text x="157.2" y="160.9">4</text>
<text x="148.6" y="162.6">VDD</text>
<text x="148.6" y="183.8">VDD</text>
<text x="157.2" y="182">4</text>
<text x="157.2" y="203.2">4</text>
<text x="148.6" y="205">VDD</text>
<text x="225.3" y="215.5">1</text>
<text x="228.8" y="217.3">VDD I/O</text>
<text x="148.6" y="226.1">VDD</text>
<text x="157.2" y="224.4">4</text>
<text x="157.2" y="245.5">4</text>
<text x="148.6" y="247.3">VDD</text>
<text x="148.6" y="268.5">VDD</text>
<text x="157.2" y="266.7">4</text>
</g>
</svg>
